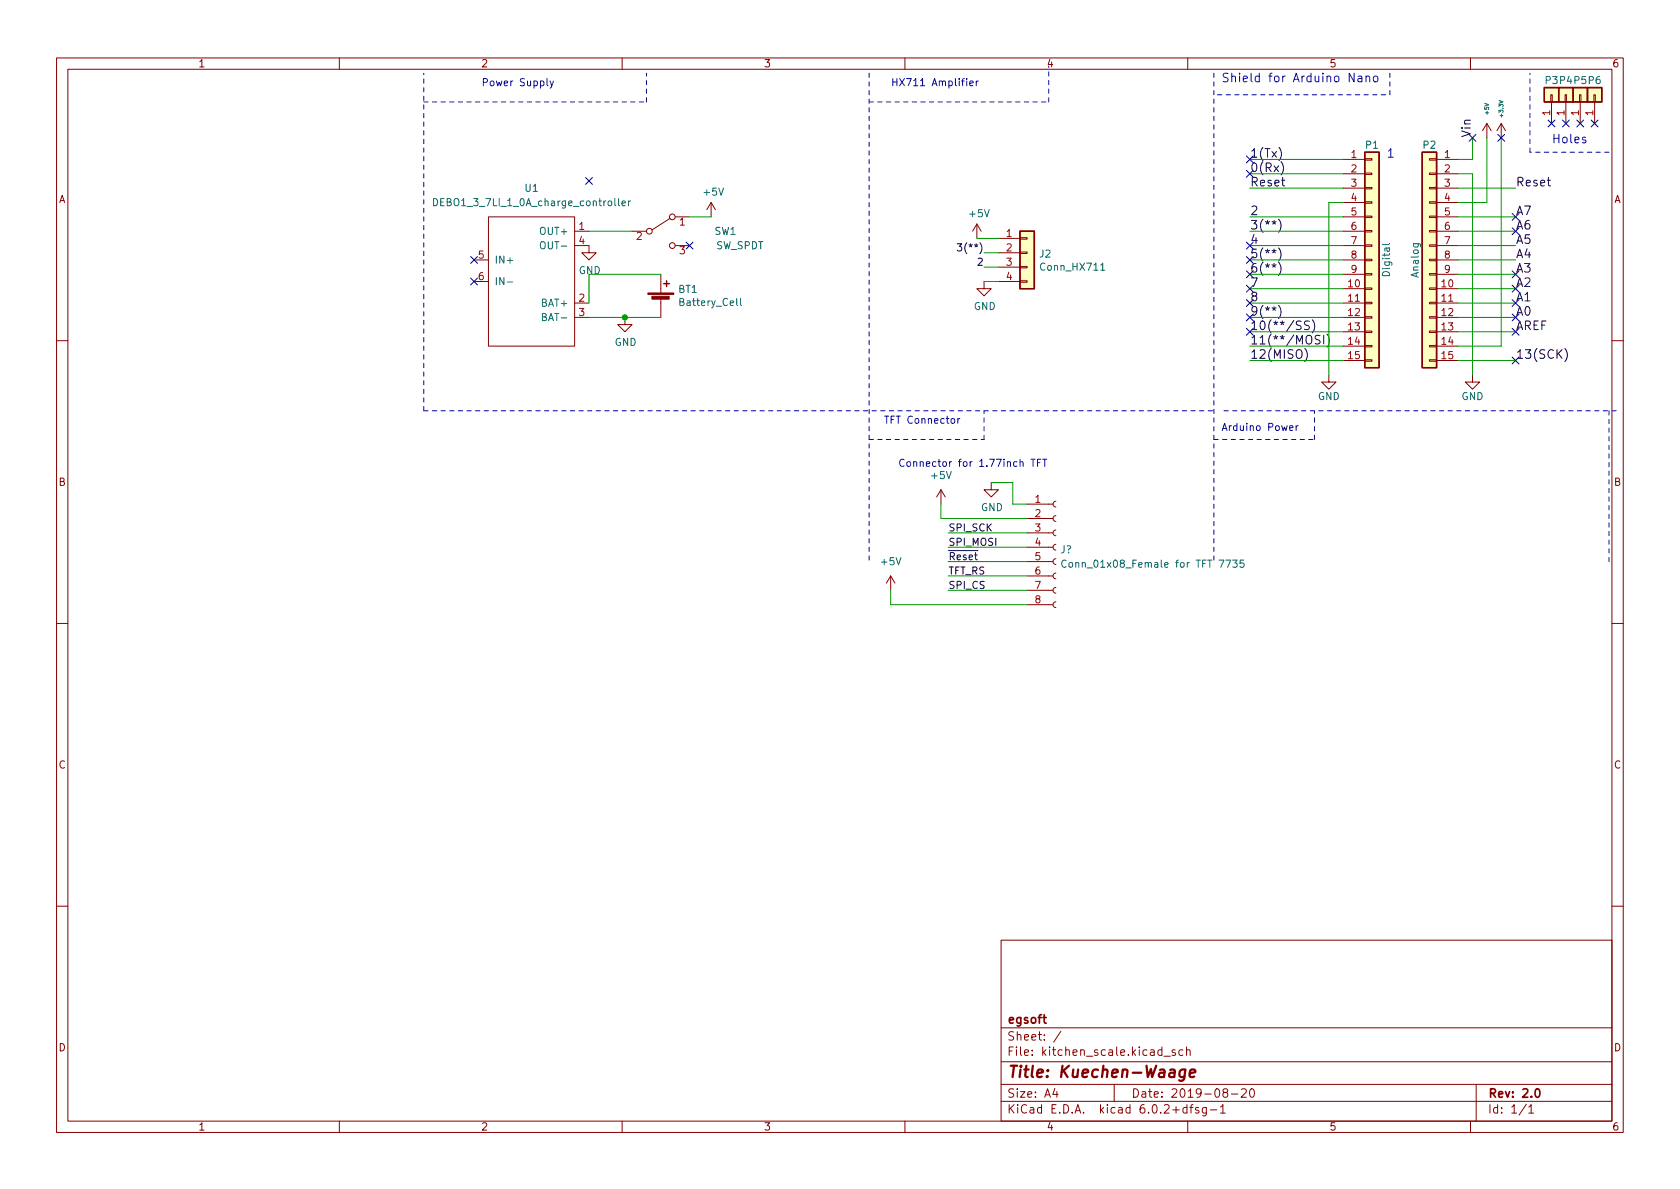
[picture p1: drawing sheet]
<svg xmlns="http://www.w3.org/2000/svg" width="297mm" height="210mm" viewBox="0 0 297 210" stroke-linecap="round" stroke-linejoin="round" font-family="sans-serif">
<g fill="none" stroke="#840000" stroke-width=".18">
<path d="M10 10.2h277v190.1h-277zM12 12.2h273v186.1h-273zM60 10.2v2M110 10.2v2M160 10.2v2M210 10.2v2M260 10.2v2M274.2 16.8h.2v1.2h-.2zM274.3 18v3.8M276.7 16.8h.3v1.2h-.3zM276.9 18v3.8M279.3 16.8h.2v1.2h-.2z"/>
<path d="M279.4 18v3.8M281.8 16.8h.3v1.2h-.3zM281.9 18v3.8M86.4 38.3h15.2v22.9h-15.2zM118.5 38.6l-3.2 2M119.4 38.3h2.5M125.7 35.8l-.7 1.3M125.7 35.8v2.5M125.7 35.8l.8 1.3M172.7 39.6l-.7 1.3M172.7 39.6v2.6M172.7 39.6l.8 1.3"/>
<path d="M237.5 28.2h3.8M237.5 30.7h3.8M237.5 33.3h3.8M237.5 35.8h3.8M237.5 38.3h3.8M241.3 38.2h1.3v.3h-1.3zM241.3 35.7h1.3v.2h-1.3zM241.3 33.1h1.3v.3h-1.3zM241.3 30.6h1.3v.3h-1.3zM241.3 28.1h1.3v.2h-1.3zM252.7 38.2h1.3v.3h-1.3zM252.7 35.7h1.3v.2h-1.3z"/>
<path d="M252.7 33.1h1.3v.3h-1.3zM252.7 30.6h1.3v.3h-1.3zM252.7 28.1h1.3v.2h-1.3zM254 28.2h3.8M254 30.7h3.8M254 33.3h3.8M254 35.8h3.8M254 38.3h3.8M262.9 21.8l-.8 1.3M262.9 21.8v2.6M262.9 21.8l.8 1.3M265.4 21.8l-.7 1.3"/>
<path d="M265.4 21.8v2.6M265.4 21.8l.8 1.3M83.8 46h2.6M83.8 49.8h2.6M101.6 43.4h2.5v1.3h1.3l-1.3 1.3-1.2-1.3h1.2M101.6 40.9h2.5M101.6 53.6h2.5M101.6 56.1h2.5M110.5 56.1v1.3h1.3l-1.3 1.3-1.3-1.3h1.3M111.8 40.9h2.5M116.8 48.5v3.3M116.8 52.8v3.3"/>
<path d="M119.4 43.4h2.5M174 49.8v1.2h1.3l-1.3 1.3-1.3-1.3h1.3M176.5 49.8h3.8M176.5 42.2h3.8M176.5 44.7h3.8M176.5 47.2h3.8M180.3 49.7h1.3v.2h-1.3zM180.3 47.1h1.3v.3h-1.3zM180.3 44.6h1.3v.2h-1.3zM180.3 42h1.3v.3h-1.3zM237.5 40.9h3.8M237.5 53.6h3.8"/>
<path d="M237.5 56.1h3.8M237.5 43.4h3.8M237.5 46h3.8M237.5 51h3.8M237.5 58.7h3.8M237.5 48.5h3.8M241.3 58.5h1.3v.3h-1.3zM241.3 56h1.3v.3h-1.3zM241.3 53.5h1.3v.2h-1.3zM241.3 50.9h1.3v.3h-1.3zM241.3 48.4h1.3v.2h-1.3zM241.3 45.8h1.3v.3h-1.3z"/>
<path d="M241.3 43.3h1.3v.3h-1.3zM241.3 40.8h1.3v.2h-1.3zM252.7 58.5h1.3v.3h-1.3zM252.7 56h1.3v.3h-1.3zM252.7 53.5h1.3v.2h-1.3zM252.7 50.9h1.3v.3h-1.3zM252.7 48.4h1.3v.2h-1.3zM252.7 45.8h1.3v.3h-1.3zM252.7 43.3h1.3v.3h-1.3zM252.7 40.8h1.3v.2h-1.3zM254 40.9h3.8M254 53.6h3.8"/>
<path d="M254 56.1h3.8M254 43.4h3.8M254 46h3.8M254 51h3.8M254 58.7h3.8M254 48.5h3.8M10 60.2h2M234.9 66.3v1.3h1.3l-1.3 1.2-1.2-1.2h1.2M237.5 61.2h3.8M237.5 63.7h3.8M241.3 63.6h1.3v.3h-1.3zM241.3 61.1h1.3v.2h-1.3z"/>
<path d="M252.7 63.6h1.3v.3h-1.3zM252.7 61.1h1.3v.2h-1.3zM254 61.2h3.8M254 63.7h3.8M260.3 66.3v1.3h1.3l-1.3 1.2-1.2-1.2h1.2M285 60.2h2M166.4 86.6l-.8 1.3M166.4 86.6v2.5M166.4 86.6l.7 1.3M175.3 85.3v1.3h1.2l-1.2 1.3-1.3-1.3h1.3M181.6 99.3h4.6M181.6 96.8h4.6"/>
<path d="M181.6 94.2h4.6M181.6 91.7h4.6M181.6 89.1h4.6M186.7 98.8l-.4 .1-.1 .4 .1 .4 .4 .1M186.7 96.3l-.4 .1-.1 .4 .1 .3 .4 .2M186.7 93.7l-.4 .2-.1 .3 .1 .4 .4 .1M186.7 91.2l-.4 .1-.1 .4 .1 .3 .4 .2M186.7 88.6l-.4 .2-.1 .3 .1 .4 .4 .2M10 110.2h2M157.5 101.8l-.8 1.3M157.5 101.8v2.6M157.5 101.8l.7 1.3"/>
<path d="M181.6 106.9h4.6M181.6 104.4h4.6M181.6 101.8h4.6M186.7 106.4l-.4 .2-.1 .3 .1 .4 .4 .1M186.7 103.9l-.4 .1-.1 .4 .1 .3 .4 .2M186.7 101.3l-.4 .2-.1 .3 .1 .4 .4 .2M285 110.2h2M10 160.2h2M177 166.3h108v32h-108zM285 160.2h2M60 198.3v2M110 198.3v2"/>
<path d="M160 198.3v2M177 194.8h108M177 191.8h108M177 187.8h108M177 181.8h108M186.5 192.5l-.4 1h1M186.9 193v1M187.6 182.4l-1.3 1.9M197 191.8v3M205.8 186.8h1.1M207.8 185.7l-.4-.1-.2 .2 .1 .3 .5 .1v.4h-.6M209.1 185.7l-.4-.1-.3 .3v.4l.2 .3h.5"/>
<path d="M209.8 185.8l.2-.2 .4 .1v.9M209.8 185.1v1.5M209.9 195.9l-.5-.1-.3 .3v.4l.2 .3h.6M209.9 195.3v1.5M210 198.3v2M210.4 195.8h.5M210.9 195.3l-.3 .2v1.3M211.9 195.9l-.3-.1-.2 .2v.3l.5 .1v.4h-.5M213.3 195.8v1.2l-.3 .3h-.4M213.3 195.9l-.4-.1-.3 .3v.4l.1 .3h.6M214 196.3h1.1M215.8 195.8l.4-.5v1.5"/>
<path d="M215.8 196.8h.8M216.5 193.2l-.3-.3 .1-.2 .2-.2 .4 .1 .2 .2-.1 .2-.6 .2-.2 .3 .1 .4 .2 .1h.4l.2-.3-.1-.4-.2-.1M217.7 193.5h1.2M219.5 192.7l.6-.2 .2 .2 .1 .3-1 1h1M221.1 192.7l.2-.2a.81 .81 0 0 1 .6 .7 .81 .81 0 0 1-.3 .8h-.2a.81 .81 0 0 1-.3-1.3zM260 198.3v2M261 191.8v6.5M269.9 195.3l-1.3 1.9M270.3 195.8l.4-.5v1.5M270.3 196.8h.9"/>
<circle cx="118.9" cy="38.3" r=".51"/>
<circle cx="114.8" cy="40.9" r=".51"/>
<circle cx="118.9" cy="43.4" r=".51"/>
</g>
<path d="M184.4 179.9h.6M184.6 179.4v1.3l.4 .2M271.6 192.6l.2-.1a.82 .82 0 0 1 .6 .7 .82 .82 0 0 1-.3 .8h-.2a.81 .81 0 0 1-.6-.6 .81 .81 0 0 1 .3-.8z" fill="none" stroke="#840000" stroke-width=".3"/>
<path d="M209.6 189.2a.66 .66 0 0 0-1 .3l-.1 .6 .2 .3 .1 .1 .6-.1M209.6 189.1l-.2 1.6a.6 .6 0 0 1-.9 .3M210.4 189.8l.9-.2v-.4l-.6-.1-.3 .3v1l.2 .1 .5-.1" fill="none" stroke="#840000" stroke-width=".4"/>
<g fill="none" stroke="#006464" stroke-width=".18">
<path d="M76.7 35.1a.64 .64 0 0 1 .7 .6 .64 .64 0 0 1-.7 .7zM109.4 35.1v1.1l.2 .2M110 36l.6-.2-.1-.2-.3-.1-.2 .2v.6h.5M111.1 35.5v.9M111.5 35.5l-.4 .3M89.7 49.9h1M95.6 42.9l.3-.2a.43 .43 0 0 1 .5 .5v.4a.42 .42 0 0 1-.4 .4 .42 .42 0 0 1-.5-.4zM130.9 52.8v1.1l.2 .1M194.6 47.8h.7M245.7 43.1l-.2 .1h-1.1M188.5 99.2a.6 .6 0 0 0-.8 .4 .6 .6 0 0 0 .6 .7l.2-.1M189.1 99.6l.1-.1 .4 .1 .1 .5-.2 .2h-.3l-.1-.1z"/>
<path d="M218 99h.7l-.4 .5 .4 .1v.6l-.2 .1-.5-.1M219.9 99h-.6l-.1 .6 .2-.1 .4 .1 .2 .2-.1 .4-.2 .1-.5-.1"/>
</g>
<g fill="#ffffc2" stroke="#ffffc2" stroke-width=".18">
<path d="M251.5 26.9h2.5v38.1h-2.5z"/>
<path d="M241.3 26.9h2.5v38.1h-2.5z"/>
<path d="M180.3 40.9h2.6v10.1h-2.6z"/>
<path d="M280.7 15.5h2.5v2.5h-2.5z"/>
<path d="M273 15.5h2.6v2.5h-2.6z"/>
<path d="M278.1 15.5h2.6v2.5h-2.6z"/>
<path d="M275.6 15.5h2.5v2.5h-2.5z"/>
</g>
<path d="M273 15.5h2.6v2.5h-2.6zM275.6 15.5h2.5v2.5h-2.5zM278.1 15.5h2.6v2.5h-2.6zM280.7 15.5h2.5v2.5h-2.5zM241.3 26.9h2.5v38.1h-2.5zM251.5 26.9h2.5v38.1h-2.5zM117.3 50.2h1.1M117.9 49.7v1M180.3 40.9h2.6v10.1h-2.6z" fill="none" stroke="#840000" stroke-width=".25"/>
<g fill="#840000" stroke="#840000" stroke-width=".18">
<path d="M114.6 51.8h4.5v.3h-4.5z"/>
<path d="M115.3 52.4h3v.5h-3z"/>
</g>
<g fill="none" stroke="#0f0f0f" stroke-width=".18">
<path d="M226.1 38.8a1.75 1.75 0 0 1 0 2.3M226.1 26.1a1.75 1.75 0 0 1 0 2.3M226.5 28.6a1.75 1.75 0 0 1 0 2.3M169.3 43.1h.7l-.4 .5 .4 .1v.6l-.2 .1-.5-.1M226.1 43.8a1.75 1.75 0 0 1 0 2.4M226.1 54a1.75 1.75 0 0 1 0 2.3M226.1 46.4a1.75 1.75 0 0 1 0 2.3M231.5 56.8h-.6l-.3 .2 .2 .4 .6 .3v.4l-.2 .2-.6-.1M232 56.5a1.75 1.75 0 0 1 0 2.4M233.4 59.4l-.6-.1-.2 .1v.5l.6 .3 .2 .3-.3 .3h-.6M234 59.3v1.5M234.6 59.1a1.75 1.75 0 0 1 0 2.3"/>
<path d="M230.7 61.6a1.75 1.75 0 0 1 0 2.3M276.7 61.6a1.75 1.75 0 0 1 0 2.3"/>
</g>
<g fill="none" stroke="#0000c2" stroke-width=".18">
<path d="M96.7 13.9v1.1l.2 .2M97.3 14.3l.3 .9M97.9 14.3l-.5 1.2-.1 .1M170.9 13.9v.1M170.9 14.3v.9M171.5 14.7l.6-.1-.1-.2-.4-.1-.1 .2v.6h.5M172.6 14.3v.9M173 14.3l-.4 .3M239.4 12.9v1.6l-.9-1.6v1.6M240.1 13.5h.6l.1 1M240.8 13.8l-.5 .1a.3 .3 0 0 0-.2 .3 .3 .3 0 0 0 .2 .3l.5-.1M241.5 13.6l.2-.1h.4l.1 1"/>
<path d="M241.5 13.5v1M243 13.5h.3l.3 .2v.5l-.3 .3-.3-.1-.2-.2v-.5zM280.3 24.3l-.3-.1-.2 .3v.2l.5 .1v.4h-.5M168.3 74.1l.3-.1 .2 .3v.3l-.2 .3-.3-.1-.2-.2zM169.3 74v.9M169.7 74l-.4 .3M228 75.7l.6-.1v-.3h-.4l-.2 .2 .1 .6h.5M229.2 75.3v.8M229.5 75.3l-.3 .2M182.3 81.2h.7M182.7 81.2v1.3M183.4 81.8h.5"/>
<path d="M184 81.2h-.6v1.3M184.3 81.2h.8M184.7 81.2v1.3"/>
</g>
<g fill="none" stroke="#0000c2" stroke-width=".18" stroke-dasharray=".8 .8">
<path d="M74.9 18h39.4M114.3 18v-5.1M153.7 12.9v86.4M153.7 18h31.7M185.4 18v-6.3M214.6 12.9v86.4M215.3 16.8h30.4M245.7 16.8v-4.5M270.5 26.9v-14M284.5 26.9h-14M74.9 72.6h139.7M74.9 72.6v-59.7"/>
<path d="M153.7 77.7h20.3M174 77.7v-5.1M214.6 77.7h17.8M232.4 77.7v-5.1M285.7 72.6h-69.8M284.5 99.3v-26.7"/>
</g>
<g fill="none" stroke="#009600" stroke-width=".18">
<path d="M121.9 38.3h3.8M221 38.3h16.5M221 28.2h16.5M221 30.7h16.5M221 33.3h16.5M237.5 35.8h-2.6v30.5M257.8 38.3h10.2M257.8 30.7h2.5v35.6M257.8 33.3h10.2M260.3 24.4v3.8h-2.5M262.9 24.4v11.4h-5.1M265.4 24.4v36.8h-7.6"/>
<path d="M104.1 40.9h7.7M104.1 56.1h12.7M116.8 48.5h-12.7v5.1M172.7 42.2h3.8M174 47.2h2.5M174 44.7h2.5M174 49.8h2.5M221 48.5h16.5M221 40.9h16.5M221 56.1h16.5M221 51h16.5M221 53.6h16.5"/>
<path d="M221 46h16.5M221 43.4h16.5M221 58.7h16.5M257.8 48.5h10.2M257.8 40.9h10.2M257.8 56.1h10.2M257.8 51h10.2M257.8 53.6h10.2M257.8 46h10.2M257.8 43.4h10.2M257.8 58.7h10.2M221 63.7h16.5"/>
<path d="M221 61.2h16.5M257.8 63.7h10.2M166.4 89.1v2.6h15.2M167.6 94.2h14M167.6 99.3h14M167.6 96.8h14M175.3 85.3h3.8v3.8h2.5M157.5 104.4v2.5h24.1M167.6 101.8h14M167.6 104.4h14"/>
</g>
<g fill="none" stroke="#000084" stroke-width=".18">
<path d="M103.5 31.4l1.2 1.2M104.7 31.4l-1.2 1.2M220.4 27.6l1.2 1.2M221.6 27.6l-1.2 1.2M259.7 23.8l1.3 1.2M261 23.8l-1.3 1.2M264.8 23.8l1.2 1.2M266 23.8l-1.2 1.2M267.4 37.7l1.2 1.3M268.6 37.7l-1.2 1.3M273.7 21.2l1.2 1.2M274.9 21.2l-1.2 1.2"/>
<path d="M276.3 21.2l1.2 1.2M277.5 21.2l-1.2 1.2M278.8 21.2l1.2 1.2M280 21.2l-1.2 1.2M281.3 21.2l1.2 1.2M282.5 21.2l-1.2 1.2M83.2 49.2l1.2 1.2M83.2 45.4l1.2 1.2M84.4 49.2l-1.2 1.2M84.4 45.4l-1.2 1.2M121.3 42.8l1.2 1.2M122.5 42.8l-1.2 1.2"/>
<path d="M220.4 42.8l1.2 1.2M220.4 53l1.2 1.2M220.4 58.1l1.2 1.2M220.4 50.4l1.2 1.3M221.6 42.8l-1.2 1.2M221.6 53l-1.2 1.2M221.6 58.1l-1.2 1.2M221.6 50.4l-1.2 1.3M267.4 50.4l1.2 1.3M267.4 47.9l1.2 1.2M267.4 40.3l1.2 1.2M267.4 53l1.2 1.2"/>
<path d="M267.4 55.5l1.2 1.2M267.4 58.1l1.2 1.2M268.6 50.4l-1.2 1.3M268.6 47.9l-1.2 1.2M268.6 40.3l-1.2 1.2M268.6 53l-1.2 1.2M268.6 55.5l-1.2 1.2M268.6 58.1l-1.2 1.2M267.4 63.1l1.2 1.3M268.6 63.1l-1.2 1.3"/>
</g>
<circle cx="110.5" cy="56.1" r=".46" fill="#009600" stroke="#009600" stroke-width=".18"/>
<text font-size="2.8" fill="#840000" x="178" y="190.6">Title: Kuechen-Waage</text>
<g font-size="2.1" fill="#0000c2">
<text x="215.9" y="14.5">Shield for Arduino Nano</text>
<text x="245.1" y="27.9">1</text>
<text x="274.3" y="25.3">Holes</text>
</g>
<g font-size="2.1" fill="#0f0f0f">
<text x="221" y="27.9">1(Tx)</text>
<text x="260" y="24.4" transform="rotate(-90 260 24.4)">Vin</text>
<text x="221" y="33">Reset</text>
<text x="268" y="33">Reset</text>
<text x="221" y="38">2</text>
<text x="221" y="40.6">3(**)</text>
<text x="268" y="40.6">A6</text>
<text x="268" y="38">A7</text>
<text x="221" y="43.1">4</text>
<text x="268" y="45.7">A4</text>
<text x="268" y="43.1">A5</text>
<text x="221" y="50.7">7</text>
<text x="221" y="53.3">8</text>
<text x="268" y="48.2">A3</text>
<text x="268" y="50.7">A2</text>
<text x="268" y="53.3">A1</text>
<text x="221" y="58.4">10(**/SS)</text>
<text x="268" y="58.4">AREF</text>
<text x="268" y="55.8">A0</text>
<text x="221" y="63.4">12(MISO)</text>
<text x="221" y="60.9">11(**/MOSI)</text>
<text x="268" y="63.4">13(SCK)</text>
</g>
<g font-size="2.1" fill="#000084">
<text x="221" y="30.4">0(Rx)</text>
<text x="221" y="45.7">5(**)</text>
<text x="221" y="48.2">6(**)</text>
<text x="221" y="55.8">9(**)</text>
</g>
<g font-size="2.1" fill="#840000">
<text x="178" y="184">Sheet: /</text>
<text x="178" y="181">egsoft</text>
<text x="178" y="186.7">File: kitchen_scale.kicad_sch</text>
<text x="178" y="196.9">KiCad E.D.A. kicad 6.0.2+dfsg-1</text>
<text x="178" y="194.1">Size: A4</text>
<text x="200" y="194.1">Date: 2019-08-20</text>
<text x="263" y="194.1">Rev: 2.0</text>
<text x="263" y="196.9">Id: 1/1</text>
</g>
<g font-size="1.8" fill="#840000">
<text x="35" y="11.9">1</text>
<text x="85" y="11.9">2</text>
<text x="135" y="11.9">3</text>
<text x="185" y="11.9">4</text>
<text x="235" y="11.9">5</text>
<text x="285" y="11.9">6</text>
<text x="10.3" y="35.9">A</text>
<text x="285.3" y="35.9">A</text>
<text x="10.3" y="85.9">B</text>
<text x="285.3" y="85.9">B</text>
<text x="10.3" y="135.9">C</text>
<text x="285.3" y="135.9">C</text>
<text x="10.3" y="185.9">D</text>
<text x="285.3" y="185.9">D</text>
<text x="35" y="199.9">1</text>
<text x="85" y="199.9">2</text>
<text x="135" y="199.9">3</text>
<text x="185" y="199.9">4</text>
<text x="235" y="199.9">5</text>
<text x="285" y="199.9">6</text>
</g>
<g font-size="1.8" fill="#0000c2">
<text x="85.1" y="15.2">Power Supply</text>
<text x="157.5" y="15.2">HX711 Amplifier</text>
<text x="156.2" y="74.9">TFT Connector</text>
<text x="215.9" y="76.2">Arduino Power</text>
<text x="158.7" y="82.5">Connector for 1.77inch TFT</text>
</g>
<g font-size="1.8" fill="#006464">
<text x="273.2" y="14.9">P3 P4 P5 P6</text>
<text x="241.5" y="26.3">P1</text>
<text x="251.6" y="26.3">P2</text>
<text x="92.8" y="33.9">U1</text>
<text x="124.5" y="34.6">+5V</text>
<text x="77.6" y="36.4">DEBO1_3_7LI_1_0A_charge_controller</text>
<text x="95.8" y="41.5">OUT+</text>
<text x="126.4" y="41.5">SW1</text>
<text x="171.5" y="38.4">+5V</text>
<text x="87.4" y="46.6">IN+</text>
<text x="96.3" y="44.1">OUT-</text>
<text x="126.5" y="44.1">SW_SPDT</text>
<text x="183.8" y="45.5">J2</text>
<text x="184.2" y="47.8">Conn_HX711</text>
<text x="87.4" y="50.4">IN-</text>
<text x="102.3" y="48.5">GND</text>
<text x="120" y="51.8">BT1</text>
<text x="245.7" y="48.7" transform="rotate(-90 245.7 48.7)">Digital</text>
<text x="250.8" y="49" transform="rotate(-90 250.8 49)">Analog</text>
<text x="95.9" y="54.2">BAT+</text>
<text x="96.4" y="56.8">BAT-</text>
<text x="120.4" y="54.1">Battery_Cell</text>
<text x="172.2" y="54.8">GND</text>
<text x="108.7" y="61.2">GND</text>
<text x="233" y="70.7">GND</text>
<text x="258.4" y="70.7">GND</text>
<text x="164.8" y="84.7">+5V</text>
<text x="173.4" y="90.4">GND</text>
<text x="155.9" y="99.9">+5V</text>
<text x="187.5" y="97.8">J?</text>
<text x="189.6" y="100.4">Conn_01x08_Female for TFT 7735</text>
</g>
<g font-size="1.8" fill="#a90000">
<text x="274.1" y="20.4" transform="rotate(-90 274.1 20.4)">1</text>
<text x="276.6" y="20.4" transform="rotate(-90 276.6 20.4)">1</text>
<text x="279.1" y="20.4" transform="rotate(-90 279.1 20.4)">1</text>
<text x="281.7" y="20.4" transform="rotate(-90 281.7 20.4)">1</text>
<text x="238.9" y="27.9">1</text>
<text x="255.4" y="27.9">1</text>
<text x="238.9" y="30.5">2</text>
<text x="238.9" y="33">3</text>
<text x="238.9" y="35.6">4</text>
<text x="255.4" y="30.5">2</text>
<text x="255.4" y="33">3</text>
<text x="255.4" y="35.6">4</text>
<text x="102.4" y="40.6">1</text>
<text x="120.2" y="39.9">1</text>
<text x="177.9" y="41.9">1</text>
<text x="238.9" y="38.1">5</text>
<text x="238.9" y="40.6">6</text>
<text x="255.4" y="38.1">5</text>
<text x="255.4" y="40.6">6</text>
<text x="84.6" y="45.7">5</text>
<text x="102.4" y="43.2">4</text>
<text x="112.5" y="42.4">2</text>
<text x="120.2" y="45">3</text>
<text x="177.9" y="44.4">2</text>
<text x="177.9" y="47">3</text>
<text x="238.9" y="43.2">7</text>
<text x="238.9" y="45.7">8</text>
<text x="255.4" y="43.2">7</text>
<text x="255.4" y="45.7">8</text>
<text x="84.6" y="49.5">6</text>
<text x="102.4" y="53.3">2</text>
<text x="177.9" y="49.5">4</text>
<text x="238.4" y="50.8">10</text>
<text x="238.4" y="53.3">11</text>
<text x="238.9" y="48.3">9</text>
<text x="254.9" y="50.8">10</text>
<text x="254.9" y="53.3">11</text>
<text x="255.4" y="48.3">9</text>
<text x="102.4" y="55.9">3</text>
<text x="238.4" y="55.9">12</text>
<text x="238.4" y="58.4">13</text>
<text x="254.9" y="55.9">12</text>
<text x="254.9" y="58.4">13</text>
<text x="238.4" y="61">14</text>
<text x="238.4" y="63.5">15</text>
<text x="254.9" y="61">14</text>
<text x="254.9" y="63.5">15</text>
<text x="183" y="88.9">1</text>
<text x="183" y="91.4">2</text>
<text x="183" y="94">3</text>
<text x="183" y="96.5">4</text>
<text x="183" y="99.1">5</text>
<text x="183" y="101.6">6</text>
<text x="183" y="104.1">7</text>
<text x="183" y="106.7">8</text>
</g>
<g font-size="1.8" fill="#0f0f0f">
<text x="170.5" y="44.4">3(**)</text>
<text x="173" y="47">2</text>
<text x="167.6" y="94">SPI_SCK</text>
<text x="167.6" y="99">~{Reset}</text>
<text x="167.6" y="101.6">TFT_RS</text>
<text x="167.6" y="96.5">SPI_MOSI</text>
<text x="167.6" y="104.1">SPI_CS</text>
</g>
<g font-size="1" fill="#006464">
<text x="263.2" y="20.2" transform="rotate(-90 263.2 20.2)">+5V</text>
<text x="265.8" y="20.6" transform="rotate(-90 265.8 20.6)">+3.3V</text>
</g>
</svg>
